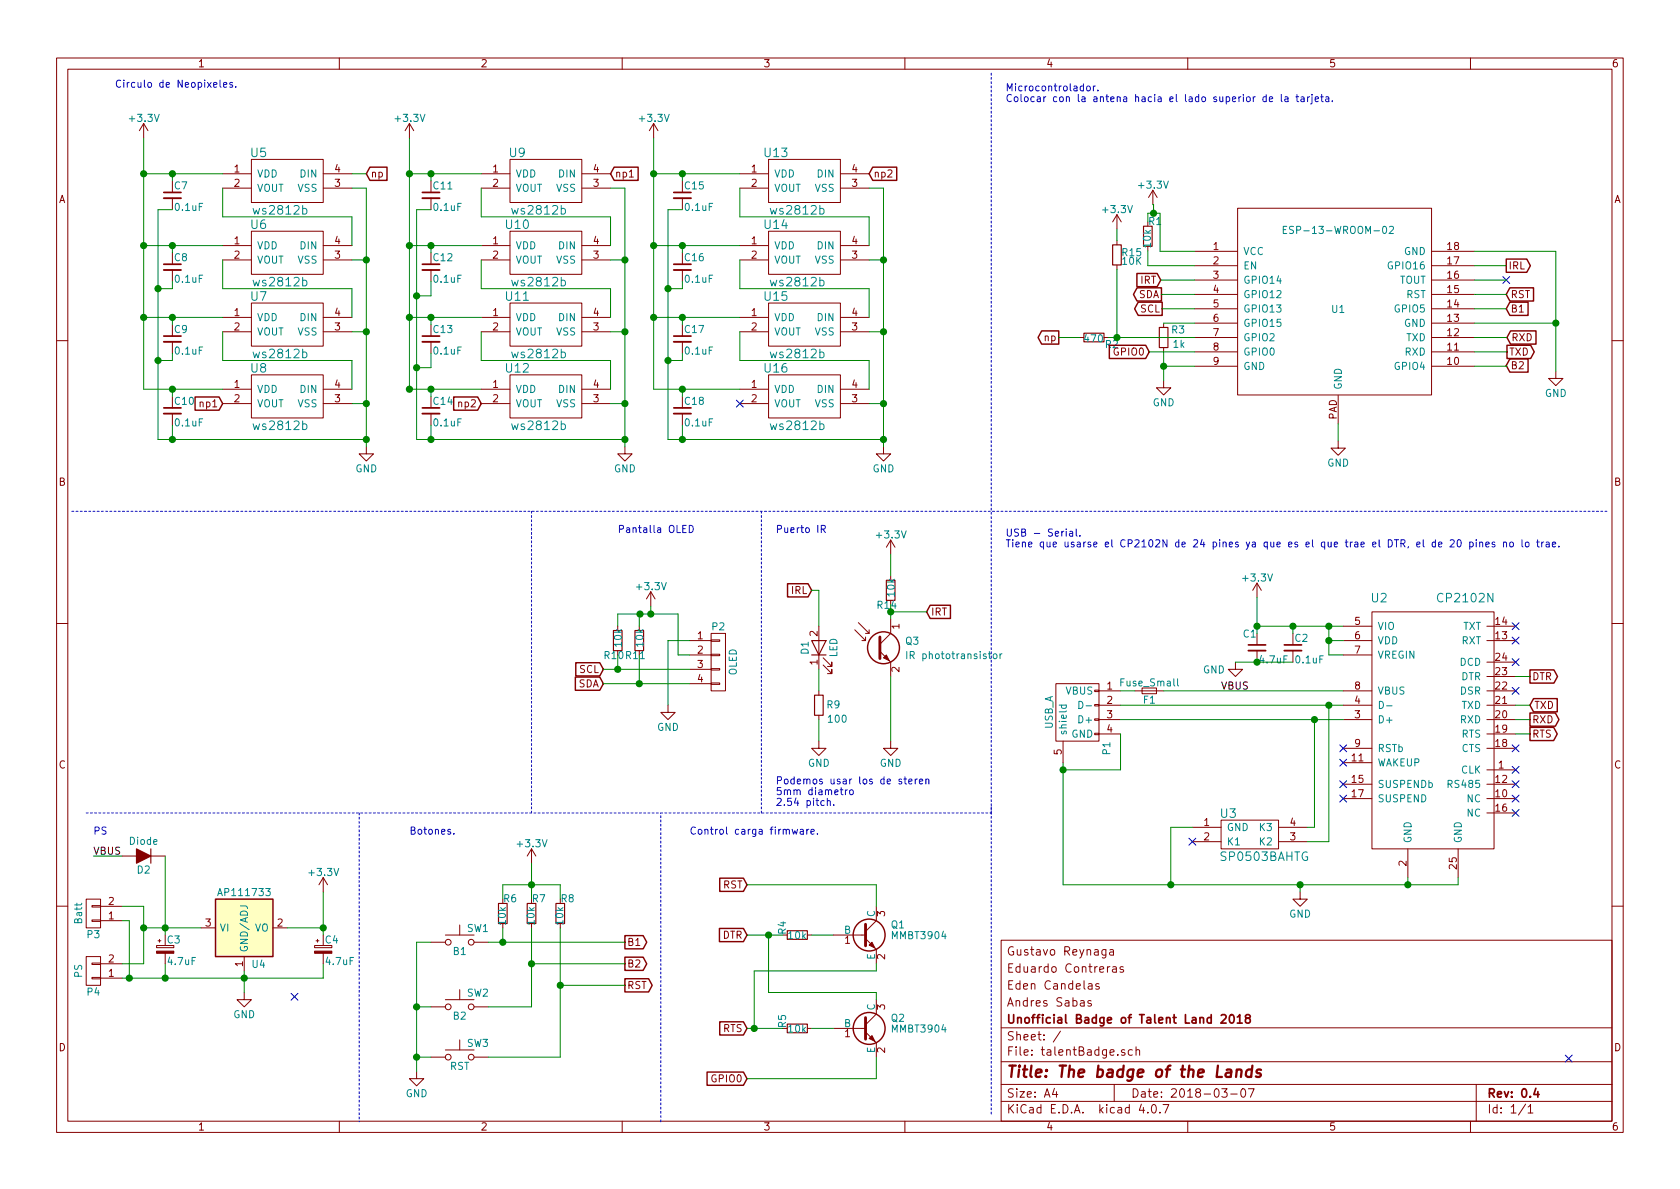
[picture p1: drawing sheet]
<svg xmlns="http://www.w3.org/2000/svg" width="297mm" height="210mm" viewBox="0 0 297 210" stroke-linecap="round" stroke-linejoin="round" font-family="sans-serif">
<g fill="none" stroke="#840000" stroke-width=".18">
<path d="M10 10.3h277v189.9h-277zM12 12.2h273v186.1h-273zM60 10.3v1.9M110 10.3v1.9M160 10.3v1.9M210 10.3v1.9M260 10.3v1.9M25.4 21.8l-.8 1.3M25.4 21.8v2.6M25.4 21.8l.8 1.3M30.5 35v2.1M39.4 30.7h5"/>
<path d="M39.4 33.3h5M44.4 28.2h12.7v7.6h-12.7zM57.1 30.7h5.1M57.1 33.3h5.1M72.4 21.8l-.8 1.3M72.4 21.8v2.6M72.4 21.8l.8 1.3M76.2 35v2.1M85.1 30.7h5.1M85.1 33.3h5.1M90.2 28.2h12.7v7.6h-12.7zM102.9 30.7h5"/>
<path d="M102.9 33.3h5M111.3 31.3h.7M115.6 21.8l-.8 1.3M115.6 21.8v2.6M115.6 21.8l.7 1.3M120.6 35v2.1M130.8 30.7h5.1M130.8 33.3h5.1M135.9 28.2h12.7v7.6h-12.7zM148.6 30.7h5.1M148.6 33.3h5.1M197.5 38v2.5"/>
<path d="M197.5 38l-.8 1.2M197.5 38l.7 1.2M203.8 33.6l-.7 1.3M203.8 33.6v2.6M203.8 33.6l.8 1.3M218.8 36.8h34.3v33h-34.3zM30.5 47.7v2.1M39.4 43.4h5M39.4 46h5M39.4 56.1h5M39.4 58.7h5M44.4 40.9h12.7v7.6h-12.7z"/>
<path d="M44.4 53.6h12.7v7.6h-12.7zM57.1 43.4h5.1M57.1 46h5.1M57.1 56.1h5.1M57.1 58.7h5.1M76.2 47.7v2.1M85.1 43.4h5.1M85.1 46h5.1M85.1 56.1h5.1M85.1 58.7h5.1M90.2 40.9h12.7v7.6h-12.7zM90.2 53.6h12.7v7.6h-12.7z"/>
<path d="M102.9 43.4h5M102.9 46h5M102.9 56.1h5M102.9 58.7h5M120.6 47.7v2.1M130.8 43.4h5.1M130.8 46h5.1M130.8 56.1h5.1M130.8 58.7h5.1M135.9 40.9h12.7v7.6h-12.7zM135.9 53.6h12.7v7.6h-12.7zM148.6 43.4h5.1"/>
<path d="M148.6 46h5.1M148.6 56.1h5.1M148.6 58.7h5.1M190.9 59.7h.7M197.5 42.5v.8M197.5 46.9v.7M202.9 43.6v.7M205.7 57.1v.8M211.2 59.7h7.6M211.2 44.4h7.6M211.2 47h7.6M211.2 49.5h7.6"/>
<path d="M211.2 52.1h7.6M211.2 54.6h7.6M211.2 57.1h7.6M253.1 59.7h7.6M253.1 44.4h7.6M253.1 47h7.6M253.1 49.5h7.6M253.1 52.1h7.6M253.1 54.6h7.6M253.1 57.1h7.6M10 60.2h2M30.5 60.4v2.1"/>
<path d="M30.5 73.1v2.1M39.4 68.8h5M39.4 71.4h5M44.4 66.3h12.7v7.6h-12.7zM57.1 68.8h5.1M57.1 71.4h5.1M64.8 79v1.3h1.2l-1.2 1.2-1.3-1.2h1.3M76.2 60.4v2.1M76.2 73.1v2.1M85.1 68.8h5.1M85.1 71.4h5.1M90.2 66.3h12.7v7.6h-12.7z"/>
<path d="M102.9 68.8h5M102.9 71.4h5M110.5 79v1.3h1.3l-1.3 1.2-1.3-1.2h1.3M120.6 60.4v2.1M120.6 73.1v2.1M130.8 68.8h5.1M130.8 71.4h5.1M135.9 66.3h12.7v7.6h-12.7zM148.6 68.8h5.1M148.6 71.4h5.1M156.2 79v1.3h1.3l-1.3 1.2-1.3-1.2h1.3M205.7 67.3v1.3h1.3l-1.3 1.2-1.2-1.2h1.2"/>
<path d="M205.7 61.5v.7M211.2 62.2h7.6M211.2 64.8h7.6M236.6 78v1.2h1.3l-1.3 1.3-1.3-1.3h1.3M236.6 69.9v5M253.1 62.2h7.6M253.1 64.8h7.6M275.1 65.7v1.2h1.3l-1.3 1.3-1.3-1.3h1.3M285 60.2h2M157.5 95.5v2.5M157.5 95.5l-.8 1.3M157.5 95.5l.7 1.3"/>
<path d="M10 110.3h2M109.2 110.7v.8M113 110.7v.8M115.1 104.6l-.8 1.3M115.1 104.6v2.6M115.1 104.6l.7 1.3M121.9 113.3h3.8M121.9 115.8h3.8M121.9 118.4h3.8M125.7 118.2h1.6v.3h-1.6zM125.7 115.7h1.6v.2h-1.6zM125.7 113.2h1.6v.2h-1.6z"/>
<path d="M125.7 112h2.6v10.2h-2.6zM144.8 110.7v7.7M145.5 117.6l1.6 1.5v-.7v.7h-.8M145.5 116.3l1.6 1.6v-.8v.8h-.8M151.1 111.4l1.9 1.9v-.7M151.8 110.1l1.9 1.9v-.6M152.4 113.3h.6M153 112h.7M155.6 115.2l1.9 1.9v2.5M157.5 109.5v2.5l-1.9 1.9M157.5 101.8v.8M218.4 117.1v1.3h1.3l-1.3 1.2-1.2-1.2h1.2"/>
<path d="M222.2 103.1v2.6M222.2 112v2M222.2 115.1v2M222.2 103.1l-.7 1.3M222.2 103.1l.8 1.3M228.6 115.1v2M237.5 113.3h5.1M237.5 115.8h5.1M237.5 110.7h5.1M242.6 108.2h21.6v41.9h-21.6zM262.9 113.3h5.1M262.9 110.7h5.1"/>
<path d="M262.9 119.6h5.1M262.9 117.1h5.1M285 110.3h2M118.1 124.7v1.3h1.3l-1.3 1.2-1.3-1.2h1.3M121.9 120.9h3.8M125.7 120.8h1.6v.2h-1.6zM144.8 131.1v1.2h1.2l-1.2 1.3-1.3-1.3h1.3M144.8 122.2v.7M144.8 126.5v.7M157.5 131.1v1.2h1.2l-1.2 1.3-1.3-1.3h1.3M186.7 120.9h7.6v10.2h-7.6zM188 131.1v3.8"/>
<path d="M193.5 122h.8v.3h-.8zM193.5 124.6h.8v.2h-.8zM193.5 127.1h.8v.3h-.8zM193.5 129.7h.8v.2h-.8zM194.3 122.2h3.8M194.3 124.7h3.8M194.3 127.2h3.8M194.3 129.8h3.8M201.9 121.7h2.6v1h-2.6zM237.5 122.2h5.1M237.5 124.7h5.1M237.5 127.2h5.1"/>
<path d="M237.5 132.3h5.1M237.5 134.9h5.1M237.5 138.7h5.1M262.9 122.2h5.1M262.9 124.7h5.1M262.9 127.2h5.1M262.9 129.8h5.1M262.9 136.1h5.1M262.9 132.3h5.1M262.9 138.7h5.1M15.2 159h2.6v5.1h-2.6zM21.6 151.4h7.6"/>
<path d="M57.1 155.2l-.7 1.3M57.1 155.2v2.5M57.1 155.2l.8 1.3M94 150.1l-.8 1.3M94 150.1v2.5M94 150.1l.7 1.3M210.8 146.3h5.1M210.8 148.8h5.1M215.9 145h10.2v5.1h-10.2zM226.1 146.3h5M226.1 148.8h5M229.9 157.7v1.3h1.2l-1.2 1.3-1.3-1.3h1.3"/>
<path d="M237.5 141.2h5.1M248.9 150.1v5.1M257.8 150.1v5.1M262.9 141.2h5.1M262.9 143.8h5.1M10 160.2h2M15.2 169.2h2.6v5h-2.6zM16.3 160.1h1.5v.3h-1.5zM16.3 162.7h1.5v.2h-1.5zM16.3 170.3h1.5v.3h-1.5zM16.3 172.8h1.5v.3h-1.5zM17.8 162.8h3.8"/>
<path d="M17.8 160.3h3.8M17.8 173h3.8M17.8 170.4h3.8M27.7 167.2h3v.4h-3zM27.9 166.4h.5M28.2 166.1v.5M29.2 168.6v1.8M35.6 164.1h2.5M43.2 175.5v1.3h1.2l-1.2 1.2-1.3-1.2h1.3M43.2 169.2v2.5M48.3 164.1h2.5M55.6 167.2h3.1v.4h-3.1z"/>
<path d="M55.9 166.4h.5M56.1 166.1v.5M57.1 168.6v1.8M76.2 166.6h2.5M76.2 178h2.5M78.7 165.3h5.1M78.7 176.8h5.1M81.3 163.6v1.7M81.3 175v1.8M83.8 166.6h2.6M83.8 178h2.6M88.9 163.3v.8"/>
<path d="M94 163.3v.8M99.1 163.3v.8M142.7 165.3h.8M147.3 165.3h5.7M153 166l1.9 1.9v2.5M154.9 160.3v2.5l-1.9 1.9M154.9 176.8v2.5l-1.9 1.9M177 166.3h108v32h-108zM192.5 174h.5l.1 .9M192.9 177a.37 .37 0 0 0-.6 .1l.1 .3 .5 .1 .1 .1-.2 .3-.5-.1M193.1 174.3l-.5 .1-.2 .2 .2 .3 .5-.1M194.3 174a.37 .37 0 0 0-.6 .1l.1 .3 .5 .1 .1 .1-.2 .3-.5-.1"/>
<path d="M195.5 167.9v1.4l-.3 .1-.3-.1M195.5 168l-.4-.1-.3 .3 .1 .6 .2 .1 .4-.1M196.2 168h.6l.1 .9M196.7 171h.6l.1 .9M196.9 168.3h-.5l-.2 .2 .2 .4 .5-.1M197.4 171.3l-.5 .1-.2 .2 .2 .3h.5M198.6 171a.37 .37 0 0 0-.6 .1l.1 .3 .5 .1 .1 .1-.2 .3h-.5M285 160.2h2M60 198.3v1.9M73.7 189.5v1.2h1.2l-1.2 1.3-1.3-1.3h1.3M76.2 186.9h2.5M78.7 185.7h5.1"/>
<path d="M81.3 183.9v1.8M83.8 186.9h2.6M110 198.3v1.9M142.7 181.9h.8M147.3 181.9h5.7M153 182.5l1.9 1.9v2.5M160 198.3v1.9M177 194.8h108M177 191.8h108M177 187.8h108M177 181.8h108M186.4 192.5l-.3 1h.9"/>
<path d="M186.8 193v1M187.5 182.3l-1.3 2M197 191.8v3M198.9 185.7a.37 .37 0 0 0-.6 .1v.2l.6 .2v.1l-.2 .3-.4-.1M200.2 185.7l-.4-.1-.3 .3 .1 .6 .2 .1 .4-.1M200.9 185.7l.2-.1 .3 .1 .1 .9M200.9 185.1v1.5M201.8 195.2l-.4 1.1h1M202.9 196.7v.1M203.8 195.4l.1-.1a.81 .81 0 0 1 .6 .6 .81 .81 0 0 1-.3 .8l-.1 .1a.8 .8 0 0 1-.6-.6 .8 .8 0 0 1 .3-.8zM205.1 196.7v.1M205.6 195.3h1.1l-.7 1.5"/>
<path d="M210 198.3v1.9M216 192.5h1l-.5 .6 .4 .1v.7l-.2 .1-.7-.1M217.6 193.5h1.1M219.5 192.7l.2-.2a.81 .81 0 0 1 .6 .6 .81 .81 0 0 1-.3 .8l-.1 .1a.79 .79 0 0 1-.4-1.3zM220.7 192.5h1l-.6 1.5M260 198.3v1.9M261 191.8v6.5M269.7 195.2l-1.2 2M270.2 195.8l.4-.5v1.5M270.2 196.8h.8"/>
<circle cx="79.2" cy="166.6" r=".51"/>
<circle cx="79.2" cy="178" r=".51"/>
<circle cx="83.3" cy="166.6" r=".51"/>
<circle cx="83.3" cy="178" r=".51"/>
<circle cx="79.2" cy="186.9" r=".51"/>
<circle cx="83.3" cy="186.9" r=".51"/>
</g>
<g fill="none" stroke="#840000" stroke-width=".3">
<path d="M29 34h3M74.7 34h3M119.1 34h3.1M29 46.7h3M29 59.4h3M74.7 46.7h3M74.7 59.4h3M119.1 46.7h3.1M119.1 59.4h3.1M29 72.1h3M74.7 72.1h3M119.1 72.1h3.1"/>
<path d="M220.7 114h3.1M227.1 114h3M215.9 179.6l.3-.2h.3l.3 .5-1 1h1M217.5 179.6l.2-.2a.81 .81 0 0 1 .6 .6 .81 .81 0 0 1-.3 .8l-.1 .1a.79 .79 0 0 1-.4-1.3zM218.8 179.9l.4-.5v1.5M218.8 180.9h.8M220.5 180.1l-.3-.3 .1-.2 .2-.2 .4 .1 .2 .2-.1 .2-.7 .2a.48 .48 0 0 0 0 .7l.2 .1 .5-.1a.48 .48 0 0 0-.2-.7M271.6 192.5l-.4 1h.9M271.9 193v1"/>
</g>
<path d="M218.7 189.3a.52 .52 0 0 1 .8 .1l-.1 1M218.7 189.1l-.2 1.3M221.4 189.2a.7 .7 0 0 0-1.1 .3v.8l.3 .1 .6-.1M221.4 188.4l-.2 2M223 189.2l-.5-.1-.4 .4 .3 .3 .5 .1v.3l-.1 .1-.2 .1-.6-.1" fill="none" stroke="#840000" stroke-width=".41"/>
<g fill="none" stroke="#840000" stroke-width=".33">
<path d="M29 35h3M74.7 35h3M119.1 35h3.1M29 47.7h3M74.7 47.7h3M119.1 47.7h3.1M29 60.4h3M29 73.1h3M74.7 60.4h3M74.7 73.1h3M119.1 60.4h3.1M119.1 73.1h3.1"/>
<path d="M220.7 115.1h3.1M227.1 115.1h3"/>
</g>
<g fill="none" stroke="#008484" stroke-width=".18">
<path d="M226.9 40.6h.4M227.5 40h-.6v1.3h.6M245.7 40.1l.5-.1 .1 .1 .1 .3-.8 .9h.8M160.3 115.2v1.3M175.7 115.7l.3-.1 .3 .3v.3l-.3 .3-.3-.1-.1-.2zM176.8 115.6v.9M177.2 115.6l-.4 .3M187.3 124.7h1.2M187.8 124.7l-.1 .3 .2 .3 .6-.1v-.5M190.8 124a.64 .64 0 0 1 .7 .7 .64 .64 0 0 1-.7 .6zM192 124.8h1M208.2 120v1.1l.2 .2"/>
<path d="M243.9 124a.64 .64 0 0 1 .7 .7 .64 .64 0 0 1-.7 .6zM245.2 124.8h.9"/>
</g>
<g fill="none" stroke="#840000" stroke-width=".25">
<path d="M65.4 29.6h3v2.3h-3l-.6-1.2zM108.6 29.6h4.2v2.3h-4.2l-.7-1.2zM154.3 29.6h4.2v2.3h-4.2l-.6-1.2zM184.2 58.5h3v2.4h-3l-.7-1.2zM201 48.4h3.6l.6 1.1-.6 1.2h-3.6zM201 50.9h4.4v2.3h-4.4l-.6-1.1zM201.2 53.4h4.3v2.4h-4.3l-.6-1.2zM266.3 45.8h3.7l.6 1.2-.6 1.2h-3.7zM267 53.4h3.2v2.4h-3.2l-.7-1.2zM267 50.9h4.1v2.3h-4.1l-.7-1.1zM267.1 58.5h4.5v2.4h-4.5l-.7-1.2zM34.5 70.2h4.2l.7 1.2-.7 1.1h-4.2z"/>
<path d="M80.2 70.2h4.3l.6 1.2-.6 1.1h-4.3zM196.1 61.1h6.5l.6 1.1-.6 1.2h-6.5zM266.4 61.1h4.2l.7 1.1-.7 1.2h-4.2zM267 63.5h3.2v2.3h-3.2l-.7-1.2zM101.7 119.7h4.3l.7 1.2-.7 1.2h-4.3zM101.8 117.2h4.2l.7 1.2-.7 1.1h-4.2zM139.2 103.2h3.7l.6 1.2-.6 1.2h-3.7zM164.5 107h3.5v2.4h-3.5l-.7-1.2zM270.5 118.5h4.3l.6 1.1-.6 1.2h-4.3zM270.5 126.1h4.5l.6 1.1-.6 1.2h-4.5zM270.5 128.6h4.2l.6 1.2-.6 1.2h-4.2zM271.1 123.5h4.2v2.4h-4.2l-.6-1.2z"/>
<path d="M38.1 159h10.2v10.2h-10.2zM127.3 155.3h4.1l.7 1.2-.7 1.1h-4.1zM110.5 165.4h3.2l.7 1.2-.7 1.2h-3.2zM110.5 169.3h3.2l.7 1.1-.7 1.2h-3.2zM110.5 173.1h4.2l.6 1.1-.6 1.2h-4.2zM127.2 164.2h4.2l.7 1.1-.7 1.2h-4.2zM125 189.6h6.4l.7 1.1-.7 1.2h-6.4zM127.3 180.7h4.1l.7 1.2-.7 1.1h-4.1z"/>
<circle cx="156.2" cy="114.5" r="2.82"/>
<circle cx="153.7" cy="165.3" r="2.82"/>
<circle cx="153.7" cy="181.9" r="2.82"/>
</g>
<path d="M38.1 159h10.2v10.2h-10.2z" fill="#ffffc2" stroke="#ffffc2" stroke-width=".18"/>
<g fill="#840000" stroke="#840000" stroke-width=".18">
<path d="M27.7 168.2h3v.4h-3z"/>
<path d="M153.7 167.1l.5-.5 .5 1z"/>
<path d="M156.2 116.3l.5-.5 .5 1z"/>
<path d="M153.7 183.6l.5-.5 .5 1z"/>
<path d="M55.6 168.2h3.1v.4h-3.1z"/>
</g>
<g fill="none" stroke="#840000" stroke-width=".2">
<path d="M202.2 40h1.5v3.6h-1.5zM191.6 58.9h3.6v1.5h-3.6zM196.7 43.3h1.5v3.6h-1.5zM205 57.9h1.5v3.6h-1.5zM108.5 111.5h1.5v3.6h-1.5zM112.3 111.5h1.5v3.6h-1.5zM143.5 113.3h2.5l-1.2 2.5zM143.5 115.8h2.5M156.7 102.6h1.5v3.6h-1.5zM144 122.9h1.5v3.6h-1.5zM26.7 150.1v2.5M88.1 159.8h1.6v3.5h-1.6z"/>
<path d="M93.2 159.8h1.5v3.5h-1.5zM98.3 159.8h1.5v3.5h-1.5zM139.2 164.6h3.5v1.5h-3.5zM139.2 181.1h3.5v1.5h-3.5z"/>
</g>
<path d="M155.6 112.6v3.9M153 163.4v3.9M153 180v3.8" fill="none" stroke="#840000" stroke-width=".51"/>
<g fill="none" stroke="#0000c2" stroke-width=".18">
<path d="M38.9 14.2v1l.2 .2M39.5 15l.6-.1v-.2l-.4-.1-.2 .2 .1 .6h.5M41.1 14.7l-.3-.1-.2 .2 .1 .2 .4 .1v.3h-.5M41.7 15.3v.1M192.2 15.3l.2-.1 .3 .1 .1 .5-.1 .2-.3 .1-.2-.2zM193.3 15.2v.9M193.7 15.2l-.4 .3M194.1 15.9v.2M223.9 17.2l-.4-.1-.2 .3 .1 .5h.5M223.9 16.7v1.3M224.4 17.5l.6-.1v-.2l-.4-.1-.2 .2 .1 .6h.5M226.5 16.7v1.1l.2 .2"/>
<path d="M227.2 17.2h.5v.8M227.7 17.4l-.5 .1v.2l.1 .3 .4-.1M229.1 17.1h.5M229.3 16.7v1.1l.3 .2M230 17.2h.5l.1 .8M230.6 17.4l-.6 .1v.2l.2 .3 .4-.1M231.2 17.1v.9M231.5 17.1l-.3 .3M232 17.1v1.1l-.3 .2M232 16.7v.1M232.5 17.5l.6-.1v-.2l-.4-.1-.2 .2 .1 .6h.5M233.5 17.1h.5"/>
<path d="M233.7 16.7v1.1l.3 .2M234.4 17.2h.5v.8M234.9 17.4l-.5 .1v.2l.1 .3 .4-.1M235.6 17.9v.1M121.9 92.9a.64 .64 0 0 1 .7 .6 .64 .64 0 0 1-.7 .7zM145.2 93.6l.6-.1 .1-.5-.7-.1v1.3M145.5 93.6l.4 .6M188.5 93.5v.1M188.5 93.9v.9M189.1 94h.5l.1 .8M189.7 94.3l-.6 .1v.1l.2 .3 .4-.1M190.3 93.5v1.1l.1 .2"/>
<path d="M190.9 94.7v.1M256.4 95.5l.5-.1 .2 .1v.3l-.8 .9h.8M257.7 95.5l.2-.1a.67 .67 0 0 1 .5 .7 .67 .67 0 0 1-.5 .6l-.2-.1-.1-.4zM259.9 95.9h.3l.3 .2-.2 .5h-.4M259.9 95.9v1.2M261 95.4v.1M261 95.9v.8M261.6 96l.2-.1h.3l.1 .8M261.6 95.9v.8M262.7 96.3l.6-.1-.1-.3h-.3l-.2 .1 .1 .6h.4M264.3 95.9h-.3l-.2 .1 .1 .2 .4 .1v.3h-.5M265.8 96l.2-.1h.3l.1 .8"/>
<path d="M265.8 95.9v.8M267 96l.3-.1 .3 .2v.4l-.3 .2-.3-.1zM269.1 95.4v1.1l.2 .2M269.7 96l.2-.1 .4 .1 .1 .5-.2 .1-.3 .1-.2-.1zM271.7 95.9h.5M271.9 95.4v1.1l.3 .2M272.6 95.9v.8M272.9 95.9l-.3 .2M273.4 95.9h.5v.8M273.9 96.2l-.5 .1-.1 .1 .2 .3 .4-.1M274.5 96.3l.6-.1-.1-.3h-.3l-.2 .1v.6h.5M275.6 96.6v.1"/>
<path d="M148.6 139.7h.4M148.7 139.3v1l.3 .2M149.5 139.7v.8M149.8 139.7l-.3 .2M150.3 139.8l.1-.1 .4 .1 .1 .5-.2 .2h-.3l-.1-.1zM159.8 137.8h.5M160 137.4v1l.3 .2M160.7 138.2l.6-.1-.1-.3h-.3l-.2 .1v.7h.5M161.8 137.8v.8M162.2 137.8l-.4 .2M162.6 138.2l.5-.1v-.3h-.4l-.1 .1v.7h.5M163.7 137.9l.2-.1h.3v.8"/>
<path d="M163.7 137.8v.8M80.2 147.4v.1M140.1 146.7l.2 .8 .2-.6 .3 .6 .2-.8M141.5 146.7h.5v.8M142 147l-.5 .1v.1l.1 .3 .4-.1M142.6 146.7v.8M143 146.7l-.4 .2M143.4 147.1l.6-.1-.1-.3h-.3l-.2 .1v.6h.5M144.5 147.4v.1M146.3 141.7l.2-.1 .3 .1v.7M146.3 141.2v1.2M147.4 142.3v.1"/>
</g>
<path d="M24.1 150.1l2.6 1.3-2.6 1.2z" fill="#840000" stroke="#840000" stroke-width=".2"/>
<g fill="none" stroke="#000084" stroke-width=".18">
<path d="M265.7 48.9l1.2 1.2M266.9 48.9l-1.2 1.2M130.2 70.8l1.2 1.2M131.4 70.8l-1.2 1.2M267.4 116.5l1.2 1.2M267.4 112.7l1.2 1.2M267.4 110.1l1.2 1.2M268.6 110.1l-1.2 1.2M268.6 116.5l-1.2 1.2M268.6 112.7l-1.2 1.2M236.9 131.7l1.2 1.2M236.9 134.3l1.2 1.2"/>
<path d="M236.9 138.1l1.2 1.2M238.1 131.7l-1.2 1.2M238.1 134.3l-1.2 1.2M238.1 138.1l-1.2 1.2M267.4 138.1l1.2 1.2M267.4 135.5l1.2 1.2M267.4 131.7l1.2 1.2M267.4 121.6l1.2 1.2M268.6 138.1l-1.2 1.2M268.6 135.5l-1.2 1.2M268.6 131.7l-1.2 1.2M268.6 121.6l-1.2 1.2"/>
<path d="M210.2 148.2l1.2 1.2M211.4 148.2l-1.2 1.2M236.9 140.6l1.2 1.2M238.1 140.6l-1.2 1.2M267.4 143.1l1.2 1.3M267.4 140.6l1.2 1.2M268.6 143.1l-1.2 1.3M268.6 140.6l-1.2 1.2M51.5 175.7l1.2 1.2M52.7 175.7l-1.2 1.2M276.8 186.6l1.2 1.2M278 186.6l-1.2 1.2"/>
</g>
<g fill="none" stroke="#008400" stroke-width=".18">
<path d="M25.4 24.4v44.4h14M25.4 30.7h14M30.5 30.7v1.3M30.5 37.1h-2.6v40.6h36.9M39.4 33.3v5h22.8v5.1M62.2 30.7h2.6M62.2 33.3h2.6v45.7M72.4 24.4v44.4h12.7M72.4 30.7h12.7M76.2 37.1h-2.5v40.6h36.8M76.2 30.7v1.3M85.1 33.3v5h22.8v5.1"/>
<path d="M107.9 33.3h2.6v45.7M115.6 24.4v44.4h15.2M115.6 30.7h15.2M120.6 37.1h-2.5v40.6h38.1M120.6 30.7v1.3M130.8 33.3v5h22.9v5.1M153.7 33.3h2.5v45.7M202.9 39.2v-1.5h2.2v6.7h6.1M203.8 36.2h.2v1.5M25.4 56.1h14M25.4 43.4h14M30.5 49.8v1.2h-2.6"/>
<path d="M30.5 43.4v1.3M30.5 56.1v1.3M39.4 46v5h22.8v5.1M39.4 58.7v5h22.8v5.1M62.2 58.7h2.6M62.2 46h2.6M72.4 56.1h12.7M72.4 43.4h12.7M76.2 43.4v1.3M76.2 49.8v2.5h-2.5M76.2 56.1v1.3M85.1 46v5h22.8v5.1"/>
<path d="M85.1 58.7v5h22.8v5.1M107.9 58.7h2.6M107.9 46h2.6M115.6 56.1h15.2M115.6 43.4h15.2M120.6 49.8v1.2h-2.5M120.6 43.4v1.3M120.6 56.1v1.3M130.8 46v5h22.9v5.1M130.8 58.7v5h22.9v5.1M153.7 58.7h2.5M153.7 46h2.5"/>
<path d="M187.2 59.7h3.7M196 59.7h15.2M197.5 40.5v2M197.5 47.6v12.1M202.9 44.3v2.7h8.3M205.2 49.5h6M205.4 52.1h5.8M205.5 54.6h5.7M205.7 57.1h5.5M260.7 44.4h14.4v21.3M260.7 47h5.6M260.7 49.5h5.6"/>
<path d="M260.7 52.1h5.6M260.7 54.6h5.6M260.7 57.1h14.4M260.7 59.7h5.7M30.5 62.5v1.2h-2.6M30.5 68.8v1.3M30.5 75.2v2.5M62.2 71.4h2.6M76.2 62.5v2.5h-2.5M76.2 68.8v1.3M76.2 75.2v2.5M107.9 71.4h2.6"/>
<path d="M120.6 62.5v1.2h-2.5M120.6 68.8v1.3M120.6 75.2v2.5M153.7 71.4h2.5M203.2 62.2h8M205.7 62.2v5.1M205.7 64.8h5.5M236.6 74.9v3.1M260.7 62.2h5.7M266.3 64.6v.2h-5.6M157.5 98v3.8M106.7 118.4h15.2"/>
<path d="M109.2 110.7v-2.1h10.7v7.2h2M109.2 115.8v2.6M113 108.6v2.1M113 115.8v5.1M115.1 107.2v1.4M121.9 113.3h-3.8v11.4M143.5 104.4h1.3v6.3M144.8 118.4v3.8M157.5 106.9v2.6M157.5 119.6v11.5M157.5 108.2h6.3M218.4 117.1h10.2"/>
<path d="M222.2 105.7v6.3M222.2 110.7h15.3M228.6 110.7v1.3M234.9 113.3h2.6M234.9 110.7v5.1h2.6M268 119.6h2.5M106.7 120.9h15.2M144.8 127.2v3.9M188 134.9v21.6h69.8v-1.3M198.1 124.7h39.4M198.1 127.2h39.4M198.1 129.8v6.3h-10.1"/>
<path d="M205.7 122.2h31.8M232.4 127.2v19.1h-1.3M234.9 124.7v24.1h-3.8M268 124.7h2.5M268 127.2h2.5M268 129.8h2.5M16.5 151.4h5.1M29.2 151.4v13.9M57.1 157.7v7.6M88.9 159v-2.5h10.2v2.5M94 152.6v6.4M132.1 156.5h22.8v3.8"/>
<path d="M210.8 146.3h-3.8v10.2M229.9 156.5v1.2M248.9 155.2v1.3M21.6 160.3h3.8v10.1h-3.8M21.6 162.8h1.3v10.2M25.4 164.1h10.2M29.2 170.4v2.6M43.2 171.7v3.8M50.8 164.1h6.3M57.1 170.4v2.6h-35.5M73.7 178h2.5M76.2 166.6h-2.5v22.9"/>
<path d="M86.4 166.6h24.1M88.9 164.1v2.5M94 164.1v13.9h-7.6M94 170.4h16.5M99.1 164.1v22.8h-12.7M99.1 174.2h11.4M132.1 165.3h6.3M135.9 165.3v10.2h19v1.3M143.5 165.3h3.8M154.9 170.4v1.3h-21.6v10.2M73.7 186.9h2.5M132.1 181.9h6.3"/>
<path d="M143.5 181.9h3.8M154.9 186.9v3.8h-22.8"/>
</g>
<g fill="#008400" stroke="#008400" stroke-width=".25">
<circle cx="73.7" cy="178" r=".51"/>
<circle cx="30.5" cy="68.8" r=".51"/>
<circle cx="30.5" cy="56.1" r=".51"/>
<circle cx="25.4" cy="56.1" r=".51"/>
<circle cx="25.4" cy="43.4" r=".51"/>
<circle cx="30.5" cy="43.4" r=".51"/>
<circle cx="25.4" cy="30.7" r=".51"/>
<circle cx="30.5" cy="30.7" r=".51"/>
<circle cx="64.8" cy="71.4" r=".51"/>
<circle cx="64.8" cy="58.7" r=".51"/>
<circle cx="64.8" cy="46" r=".51"/>
<circle cx="64.8" cy="77.7" r=".51"/>
<circle cx="27.9" cy="63.7" r=".51"/>
<circle cx="27.9" cy="51" r=".51"/>
<circle cx="72.4" cy="30.7" r=".51"/>
<circle cx="72.4" cy="43.4" r=".51"/>
<circle cx="72.4" cy="56.1" r=".51"/>
<circle cx="76.2" cy="30.7" r=".51"/>
<circle cx="76.2" cy="43.4" r=".51"/>
<circle cx="76.2" cy="56.1" r=".51"/>
<circle cx="76.2" cy="68.8" r=".51"/>
<circle cx="72.4" cy="68.8" r=".51"/>
<circle cx="110.5" cy="77.7" r=".51"/>
<circle cx="110.5" cy="46" r=".51"/>
<circle cx="110.5" cy="58.7" r=".51"/>
<circle cx="110.5" cy="71.4" r=".51"/>
<circle cx="76.2" cy="77.7" r=".51"/>
<circle cx="73.7" cy="65" r=".51"/>
<circle cx="73.7" cy="52.3" r=".51"/>
<circle cx="115.6" cy="30.7" r=".51"/>
<circle cx="115.6" cy="43.4" r=".51"/>
<circle cx="115.6" cy="56.1" r=".51"/>
<circle cx="120.7" cy="43.4" r=".51"/>
<circle cx="120.7" cy="30.7" r=".51"/>
<circle cx="120.7" cy="56.1" r=".51"/>
<circle cx="120.7" cy="68.8" r=".51"/>
<circle cx="156.2" cy="46" r=".51"/>
<circle cx="156.2" cy="58.7" r=".51"/>
<circle cx="156.2" cy="71.4" r=".51"/>
<circle cx="156.2" cy="77.7" r=".51"/>
<circle cx="118.1" cy="63.7" r=".51"/>
<circle cx="118.1" cy="51" r=".51"/>
<circle cx="120.7" cy="77.7" r=".51"/>
<circle cx="30.5" cy="77.7" r=".51"/>
<circle cx="29.2" cy="164.1" r=".51"/>
<circle cx="43.2" cy="173" r=".51"/>
<circle cx="57.2" cy="164.1" r=".51"/>
<circle cx="88.9" cy="166.6" r=".51"/>
<circle cx="94" cy="170.4" r=".51"/>
<circle cx="222.3" cy="110.7" r=".51"/>
<circle cx="228.6" cy="110.7" r=".51"/>
<circle cx="235" cy="110.7" r=".51"/>
<circle cx="235" cy="113.3" r=".51"/>
<circle cx="222.3" cy="117.1" r=".51"/>
<circle cx="229.9" cy="156.5" r=".51"/>
<circle cx="248.9" cy="156.5" r=".51"/>
<circle cx="207" cy="156.5" r=".51"/>
<circle cx="188" cy="136.1" r=".51"/>
<circle cx="73.7" cy="186.9" r=".51"/>
<circle cx="94" cy="156.5" r=".51"/>
<circle cx="99.1" cy="174.2" r=".51"/>
<circle cx="135.9" cy="165.3" r=".51"/>
<circle cx="133.4" cy="181.9" r=".51"/>
<circle cx="25.4" cy="164.1" r=".51"/>
<circle cx="29.2" cy="173" r=".51"/>
<circle cx="22.9" cy="173" r=".51"/>
<circle cx="157.5" cy="108.2" r=".51"/>
<circle cx="232.4" cy="127.2" r=".51"/>
<circle cx="235" cy="124.7" r=".51"/>
<circle cx="197.5" cy="59.7" r=".51"/>
<circle cx="204" cy="37.7" r=".51"/>
<circle cx="275.1" cy="57.1" r=".51"/>
<circle cx="205.7" cy="64.8" r=".51"/>
<circle cx="113.2" cy="108.6" r=".51"/>
<circle cx="115.1" cy="108.6" r=".51"/>
<circle cx="113" cy="120.9" r=".51"/>
<circle cx="109.2" cy="118.4" r=".51"/>
</g>
<path d="M175.3 12.9v184.2M12.7 90.4h271.8M94 90.4v53.4M134.6 90.4v53.4M15.2 143.8h160.1M63.5 143.8v54.6M175.3 143.8v-1.3M116.8 198.4v-54.6" fill="none" stroke="#0000c2" stroke-width=".18" stroke-dasharray=".3 .4"/>
<text font-size="2.8" fill="#840000" x="178" y="190.5">Title: The badge of the Lands</text>
<g font-size="2.1" fill="#008484">
<text x="44.4" y="27.8">U5</text>
<text x="90.1" y="27.8">U9</text>
<text x="135.2" y="27.8">U13</text>
<text x="44.4" y="40.5">U6</text>
<text x="45.1" y="37.9">ws2812b</text>
<text x="89.5" y="40.5">U10</text>
<text x="90.8" y="37.9">ws2812b</text>
<text x="135.2" y="40.5">U14</text>
<text x="136.6" y="37.9">ws2812b</text>
<text x="44.4" y="53.2">U7</text>
<text x="45.1" y="50.6">ws2812b</text>
<text x="89.5" y="53.2">U11</text>
<text x="90.8" y="50.6">ws2812b</text>
<text x="135.2" y="53.2">U15</text>
<text x="136.6" y="50.6">ws2812b</text>
<text x="44.4" y="65.9">U8</text>
<text x="45.1" y="63.3">ws2812b</text>
<text x="89.5" y="65.9">U12</text>
<text x="90.8" y="63.3">ws2812b</text>
<text x="135.2" y="65.9">U16</text>
<text x="136.6" y="63.3">ws2812b</text>
<text x="45.1" y="76">ws2812b</text>
<text x="90.8" y="76">ws2812b</text>
<text x="136.6" y="76">ws2812b</text>
<text x="242.5" y="106.5">U2</text>
<text x="254.5" y="106.5">CP2102N</text>
<text x="215.8" y="144.6">U3</text>
<text x="216" y="152.2">SP0503BAHTG</text>
</g>
<g font-size="2.1" fill="#840000">
<text x="178" y="172">Eduardo Contreras</text>
<text x="178" y="169">Gustavo Reynaga</text>
<text x="178" y="178">Andres Sabas</text>
<text x="178" y="175">Eden Candelas</text>
<text x="178" y="184">Sheet: /</text>
<text x="178" y="181">Unofficial Badge of Talent Land 2018</text>
<text x="178" y="186.7">File: talentBadge.sch</text>
<text x="178" y="196.9">KiCad E.D.A. kicad 4.0.7</text>
<text x="178" y="194.1">Size: A4</text>
<text x="200" y="194.1">Date: 2018-03-07</text>
<text x="263" y="194.1">Rev: 0.4</text>
<text x="263" y="196.9">Id: 1/1</text>
</g>
<g font-size="1.8" fill="#840000">
<text x="35" y="11.9">1</text>
<text x="85" y="11.9">2</text>
<text x="135" y="11.9">3</text>
<text x="185" y="11.9">4</text>
<text x="235" y="11.9">5</text>
<text x="285" y="11.9">6</text>
<text x="10.4" y="35.9">A</text>
<text x="41.4" y="30.5">1</text>
<text x="41.4" y="33">2</text>
<text x="59.2" y="33">3</text>
<text x="59.2" y="30.5">4</text>
<text x="65.6" y="31.4">np</text>
<text x="87.1" y="30.5">1</text>
<text x="87.1" y="33">2</text>
<text x="104.9" y="33">3</text>
<text x="104.9" y="30.5">4</text>
<text x="108.7" y="31.4">np1</text>
<text x="132.9" y="30.5">1</text>
<text x="132.9" y="33">2</text>
<text x="150.6" y="33">3</text>
<text x="150.6" y="30.5">4</text>
<text x="154.5" y="31.4">np2</text>
<text x="285.4" y="35.9">A</text>
<text x="41.4" y="43.2">1</text>
<text x="41.4" y="45.7">2</text>
<text x="59.2" y="45.7">3</text>
<text x="59.2" y="43.2">4</text>
<text x="87.1" y="43.2">1</text>
<text x="87.1" y="45.7">2</text>
<text x="104.9" y="45.7">3</text>
<text x="104.9" y="43.2">4</text>
<text x="132.9" y="43.2">1</text>
<text x="132.9" y="45.7">2</text>
<text x="150.6" y="45.7">3</text>
<text x="150.6" y="43.2">4</text>
<text x="214.5" y="44.2">1</text>
<text x="214.5" y="46.7">2</text>
<text x="256" y="46.7">17</text>
<text x="256" y="44.2">18</text>
<text x="266.7" y="47.6">IRL</text>
<text x="201.2" y="52.7">SDA</text>
<text x="201.6" y="50.2">IRT</text>
<text x="214.5" y="49.3">3</text>
<text x="214.5" y="51.8">4</text>
<text x="256" y="51.8">15</text>
<text x="256" y="49.3">16</text>
<text x="267.1" y="52.7">RST</text>
<text x="41.4" y="55.9">1</text>
<text x="41.4" y="58.4">2</text>
<text x="59.2" y="58.4">3</text>
<text x="59.2" y="55.9">4</text>
<text x="87.1" y="55.9">1</text>
<text x="87.1" y="58.4">2</text>
<text x="104.9" y="58.4">3</text>
<text x="104.9" y="55.9">4</text>
<text x="132.9" y="55.9">1</text>
<text x="132.9" y="58.4">2</text>
<text x="150.6" y="58.4">3</text>
<text x="150.6" y="55.9">4</text>
<text x="201.5" y="55.2">SCL</text>
<text x="214.5" y="54.4">5</text>
<text x="214.5" y="56.9">6</text>
<text x="214.5" y="59.4">7</text>
<text x="256" y="59.4">12</text>
<text x="256" y="56.9">13</text>
<text x="256" y="54.4">14</text>
<text x="267.1" y="55.2">B1</text>
<text x="184.6" y="60.3">np</text>
<text x="197" y="62.9">GPIO0</text>
<text x="214.5" y="62">8</text>
<text x="214.5" y="64.5">9</text>
<text x="256" y="64.5">10</text>
<text x="256" y="62">11</text>
<text x="266.9" y="62.9">TXD</text>
<text x="267.1" y="65.3">B2</text>
<text x="267.2" y="60.3">RXD</text>
<text x="41.4" y="68.6">1</text>
<text x="41.4" y="71.1">2</text>
<text x="59.2" y="71.1">3</text>
<text x="59.2" y="68.6">4</text>
<text x="87.1" y="68.6">1</text>
<text x="87.1" y="71.1">2</text>
<text x="104.9" y="71.1">3</text>
<text x="104.9" y="68.6">4</text>
<text x="132.9" y="68.6">1</text>
<text x="132.9" y="71.1">2</text>
<text x="150.6" y="71.1">3</text>
<text x="150.6" y="68.6">4</text>
<text x="236.3" y="74.3" transform="rotate(-90 236.3 74.3)">PAD</text>
<text x="10.4" y="85.9">B</text>
<text x="285.4" y="85.9">B</text>
<text x="139.9" y="105">IRL</text>
<text x="123.3" y="113">1</text>
<text x="144.5" y="112.5" transform="rotate(-90 144.5 112.5)">2</text>
<text x="159" y="111.2" transform="rotate(-90 159 111.2)">1</text>
<text x="164.6" y="108.8">IRT</text>
<text x="239.5" y="110.5">5</text>
<text x="239.5" y="113">6</text>
<text x="264.5" y="113">13</text>
<text x="264.5" y="110.5">14</text>
<text x="102.4" y="119">SCL</text>
<text x="123.3" y="115.6">2</text>
<text x="123.3" y="118.1">3</text>
<text x="144.5" y="117.6" transform="rotate(-90 144.5 117.6)">1</text>
<text x="159" y="118.8" transform="rotate(-90 159 118.8)">2</text>
<text x="239.5" y="115.6">7</text>
<text x="264.5" y="119.4">23</text>
<text x="264.5" y="116.8">24</text>
<text x="102.2" y="121.5">SDA</text>
<text x="123.3" y="120.6">4</text>
<text x="195.7" y="121.9">1</text>
<text x="195.7" y="124.5">2</text>
<text x="239.5" y="124.5">4</text>
<text x="239.5" y="121.9">8</text>
<text x="264.5" y="124.5">21</text>
<text x="264.5" y="121.9">22</text>
<text x="270.9" y="120.3">DTR</text>
<text x="271.3" y="125.3">TXD</text>
<text x="195.7" y="127">3</text>
<text x="195.7" y="129.5">4</text>
<text x="239.5" y="127">3</text>
<text x="264.5" y="127">20</text>
<text x="264.5" y="129.5">19</text>
<text x="270.9" y="127.9">RXD</text>
<text x="270.9" y="130.4">RTS</text>
<text x="10.4" y="135.9">C</text>
<text x="187.7" y="133.4" transform="rotate(-90 187.7 133.4)">5</text>
<text x="239.1" y="134.6">11</text>
<text x="239.5" y="132.1">9</text>
<text x="264.5" y="132.1">18</text>
<text x="264.9" y="135.9">1</text>
<text x="285.4" y="135.9">C</text>
<text x="239.1" y="138.4">15</text>
<text x="239.1" y="141">17</text>
<text x="264.5" y="141">10</text>
<text x="264.5" y="138.4">12</text>
<text x="264.5" y="143.5">16</text>
<text x="212.9" y="146">1</text>
<text x="212.9" y="148.6">2</text>
<text x="228.1" y="148.6">3</text>
<text x="228.1" y="146">4</text>
<text x="248.7" y="153.1" transform="rotate(-90 248.7 153.1)">2</text>
<text x="257.6" y="153.6" transform="rotate(-90 257.6 153.6)">25</text>
<text x="19.2" y="160">2</text>
<text x="127.8" y="157.1">RST</text>
<text x="19.2" y="162.6">1</text>
<text x="36.3" y="163.8">3</text>
<text x="49" y="163.8">2</text>
<text x="110.9" y="167.3">B1</text>
<text x="127.7" y="166">DTR</text>
<text x="149.4" y="166.9">1</text>
<text x="156.5" y="162" transform="rotate(-90 156.5 162)">3</text>
<text x="19.2" y="172.7">1</text>
<text x="19.2" y="170.2">2</text>
<text x="42.9" y="170.9" transform="rotate(-90 42.9 170.9)">1</text>
<text x="110.9" y="171.1">B2</text>
<text x="156.5" y="169.6" transform="rotate(-90 156.5 169.6)">2</text>
<text x="110.9" y="174.9">RST</text>
<text x="156.5" y="178.5" transform="rotate(-90 156.5 178.5)">3</text>
<text x="10.4" y="185.9">D</text>
<text x="127.8" y="182.5">RTS</text>
<text x="149.4" y="183.4">1</text>
<text x="285.4" y="185.9">D</text>
<text x="125.9" y="191.4">GPIO0</text>
<text x="156.5" y="186.2" transform="rotate(-90 156.5 186.2)">2</text>
<text x="35" y="199.9">1</text>
<text x="85" y="199.9">2</text>
<text x="135" y="199.9">3</text>
<text x="185" y="199.9">4</text>
<text x="235" y="199.9">5</text>
<text x="285" y="199.9">6</text>
</g>
<g font-size="1.8" fill="#0000c2">
<text x="20.3" y="15.5">Circulo de Neopixeles.</text>
<text x="177.8" y="16.1">Microcontrolador.</text>
<text x="177.8" y="18">Colocar con la antena hacia el lado superior de la tarjeta.</text>
<text x="109.2" y="94.2">Pantalla OLED</text>
<text x="137.2" y="94.2">Puerto IR</text>
<text x="177.8" y="94.9">USB - Serial.</text>
<text x="177.8" y="96.8">Tiene que usarse el CP2102N de 24 pines ya que es el que trae el DTR, el de 20 pines no lo trae.</text>
<text x="137.2" y="138.7">Podemos usar los de steren</text>
<text x="137.2" y="140.6">5mm diametro</text>
<text x="137.2" y="142.5">2.54 pitch.</text>
<text x="16.5" y="147.6">PS</text>
<text x="72.4" y="147.6">Botones.</text>
<text x="121.9" y="147.6">Control carga firmware.</text>
</g>
<g font-size="1.8" fill="#008484">
<text x="23.1" y="21.5">+3.3V</text>
<text x="70.1" y="21.5">+3.3V</text>
<text x="113.2" y="21.5">+3.3V</text>
<text x="30.9" y="33.5">C7</text>
<text x="45.5" y="31.4">VDD</text>
<text x="45.5" y="33.9">VOUT</text>
<text x="52.6" y="33.9">VSS</text>
<text x="53.1" y="31.4">DIN</text>
<text x="76.7" y="33.5">C11</text>
<text x="91.2" y="31.4">VDD</text>
<text x="91.2" y="33.9">VOUT</text>
<text x="98.3" y="33.9">VSS</text>
<text x="98.8" y="31.4">DIN</text>
<text x="121.1" y="33.5">C15</text>
<text x="136.9" y="31.4">VDD</text>
<text x="136.9" y="33.9">VOUT</text>
<text x="144" y="33.9">VSS</text>
<text x="144.5" y="31.4">DIN</text>
<text x="201.5" y="33.3">+3.3V</text>
<text x="31.1" y="37.3">0.1uF</text>
<text x="76.8" y="37.3">0.1uF</text>
<text x="121.2" y="37.3">0.1uF</text>
<text x="195.1" y="37.7">+3.3V</text>
<text x="203.1" y="39.8">R1</text>
<text x="228.4" y="41.3">ESP-13-WROOM-02</text>
<text x="30.9" y="46.2">C8</text>
<text x="45.5" y="44.1">VDD</text>
<text x="45.5" y="46.6">VOUT</text>
<text x="52.6" y="46.6">VSS</text>
<text x="53.1" y="44.1">DIN</text>
<text x="76.7" y="46.2">C12</text>
<text x="91.2" y="44.1">VDD</text>
<text x="91.2" y="46.6">VOUT</text>
<text x="98.3" y="46.6">VSS</text>
<text x="98.8" y="44.1">DIN</text>
<text x="121.1" y="46.2">C16</text>
<text x="136.9" y="44.1">VDD</text>
<text x="136.9" y="46.6">VOUT</text>
<text x="144" y="46.6">VSS</text>
<text x="144.5" y="44.1">DIN</text>
<text x="198.5" y="45.3">R15</text>
<text x="198.5" y="46.8">10K</text>
<text x="203.5" y="43.7" transform="rotate(-90 203.5 43.7)">10k</text>
<text x="219.8" y="45.1">VCC</text>
<text x="219.8" y="47.6">EN</text>
<text x="245.7" y="47.6">GPIO16</text>
<text x="248.2" y="45.1">GND</text>
<text x="31.1" y="50">0.1uF</text>
<text x="76.8" y="50">0.1uF</text>
<text x="121.2" y="50">0.1uF</text>
<text x="219.8" y="50.2">GPIO14</text>
<text x="219.8" y="52.7">GPIO12</text>
<text x="247.3" y="50.2">TOUT</text>
<text x="248.6" y="52.7">RST</text>
<text x="30.9" y="58.9">C9</text>
<text x="45.5" y="56.8">VDD</text>
<text x="45.5" y="59.3">VOUT</text>
<text x="52.6" y="59.3">VSS</text>
<text x="53.1" y="56.8">DIN</text>
<text x="76.7" y="58.9">C13</text>
<text x="91.2" y="56.8">VDD</text>
<text x="91.2" y="59.3">VOUT</text>
<text x="98.3" y="59.3">VSS</text>
<text x="98.8" y="56.8">DIN</text>
<text x="121.1" y="58.9">C17</text>
<text x="136.9" y="56.8">VDD</text>
<text x="136.9" y="59.3">VOUT</text>
<text x="144" y="59.3">VSS</text>
<text x="144.5" y="56.8">DIN</text>
<text x="207.2" y="58.9">R3</text>
<text x="219.8" y="55.2">GPIO13</text>
<text x="219.8" y="57.8">GPIO15</text>
<text x="235.5" y="55.3">U1</text>
<text x="246.7" y="55.2">GPIO5</text>
<text x="248.2" y="57.8">GND</text>
<text x="31.1" y="62.7">0.1uF</text>
<text x="76.8" y="62.7">0.1uF</text>
<text x="121.2" y="62.7">0.1uF</text>
<text x="191.9" y="60.5">470</text>
<text x="195.5" y="61.5">R2</text>
<text x="207.5" y="61.5">1k</text>
<text x="219.8" y="60.3">GPIO2</text>
<text x="219.8" y="62.9">GPIO0</text>
<text x="219.8" y="65.4">GND</text>
<text x="246.7" y="65.4">GPIO4</text>
<text x="248.4" y="62.9">RXD</text>
<text x="248.6" y="60.3">TXD</text>
<text x="31" y="71.6">C10 np1</text>
<text x="45.5" y="69.5">VDD</text>
<text x="53.1" y="69.5">DIN</text>
<text x="76.7" y="71.6">C14 np2</text>
<text x="91.2" y="69.5">VDD</text>
<text x="98.8" y="69.5">DIN</text>
<text x="121.1" y="71.6">C18</text>
<text x="136.9" y="69.5">VDD</text>
<text x="144.5" y="69.5">DIN</text>
<text x="203.8" y="71.8">GND</text>
<text x="237.2" y="68.9" transform="rotate(-90 237.2 68.9)">GND</text>
<text x="273.1" y="70.2">GND</text>
<text x="31.1" y="75.4">0.1uF</text>
<text x="45.5" y="72">VOUT</text>
<text x="52.6" y="72">VSS</text>
<text x="76.8" y="75.4">0.1uF</text>
<text x="91.2" y="72">VOUT</text>
<text x="98.3" y="72">VSS</text>
<text x="121.2" y="75.4">0.1uF</text>
<text x="136.9" y="72">VOUT</text>
<text x="144" y="72">VSS</text>
<text x="62.8" y="83.5">GND</text>
<text x="108.5" y="83.5">GND</text>
<text x="154.3" y="83.5">GND</text>
<text x="234.6" y="82.5">GND</text>
<text x="155.1" y="95.2">+3.3V</text>
<text x="112.7" y="104.3">+3.3V</text>
<text x="155.2" y="107.6">R14</text>
<text x="158.2" y="105.4" transform="rotate(-90 158.2 105.4)">10k</text>
<text x="219.9" y="102.8">+3.3V</text>
<text x="125.9" y="111.4">P2</text>
<text x="160.1" y="114">Q3</text>
<text x="219.8" y="112.7">C1</text>
<text x="229" y="113.5">C2</text>
<text x="243.6" y="111.4">VIO</text>
<text x="243.6" y="113.9">VDD</text>
<text x="258.3" y="113.9">RXT</text>
<text x="258.5" y="111.4">TXT</text>
<text x="106.9" y="116.5">R10 R11</text>
<text x="109.9" y="114.3" transform="rotate(-90 109.9 114.3)">10k</text>
<text x="113.7" y="114.3" transform="rotate(-90 113.7 114.3)">10k</text>
<text x="130.3" y="119.5" transform="rotate(-90 130.3 119.5)">OLED</text>
<text x="143" y="115.7" transform="rotate(-90 143 115.7)">D1</text>
<text x="148" y="116.3" transform="rotate(-90 148 116.3)">LED</text>
<text x="161" y="116.5">IR phototransistor</text>
<text x="212.7" y="119.1">GND</text>
<text x="222.8" y="117.3">4.7uF</text>
<text x="229.2" y="117.3">0.1uF</text>
<text x="243.6" y="116.5">VREGIN</text>
<text x="258" y="117.7">DCD</text>
<text x="146.2" y="125.2">R9</text>
<text x="188.4" y="122.8">VBUS</text>
<text x="202.2" y="124.4">F1</text>
<text x="243.6" y="122.8">VBUS</text>
<text x="258.1" y="122.8">DSR</text>
<text x="258.2" y="120.3">DTR</text>
<text x="258.3" y="125.3">TXD</text>
<text x="116.2" y="129.2">GND</text>
<text x="146.6" y="127.8">100</text>
<text x="186.1" y="129" transform="rotate(-90 186.1 129)">USB_A</text>
<text x="188.6" y="130" transform="rotate(-90 188.6 130)">shield</text>
<text x="189.4" y="130.4">GND</text>
<text x="191" y="127.9">D+</text>
<text x="243.6" y="127.9">D+</text>
<text x="258.1" y="127.9">RXD</text>
<text x="258.3" y="130.4">RTS</text>
<text x="142.8" y="135.6">GND</text>
<text x="155.5" y="135.6">GND</text>
<text x="196.3" y="133.4" transform="rotate(-90 196.3 133.4)">P1</text>
<text x="243.6" y="133">RSTb</text>
<text x="243.6" y="135.5">WAKEUP</text>
<text x="258.2" y="136.8">CLK</text>
<text x="258.3" y="133">CTS</text>
<text x="243.6" y="139.3">SUSPENDb</text>
<text x="243.6" y="141.9">SUSPEND</text>
<text x="256.5" y="139.3">RS485</text>
<text x="259.3" y="141.9">NC</text>
<text x="22.9" y="149.4">Diode</text>
<text x="91.6" y="149.8">+3.3V</text>
<text x="216.9" y="146.9">GND</text>
<text x="216.9" y="149.5">K1</text>
<text x="222.8" y="149.5">K2</text>
<text x="222.8" y="146.9">K3</text>
<text x="249.6" y="149.1" transform="rotate(-90 249.6 149.1)">GND</text>
<text x="258.4" y="149.1" transform="rotate(-90 258.4 149.1)">GND</text>
<text x="259.3" y="144.4">NC</text>
<text x="24.3" y="154.5">D2</text>
<text x="54.8" y="154.9">+3.3V</text>
<text x="39" y="158.4">AP111733</text>
<text x="89.1" y="159.5">R6</text>
<text x="94.2" y="159.5">R7</text>
<text x="99.2" y="159.5">R8</text>
<text x="14.5" y="163.2" transform="rotate(-90 14.5 163.2)">Batt</text>
<text x="15.4" y="165.9">P3</text>
<text x="29.6" y="166.8">C3</text>
<text x="38.9" y="164.7">VI</text>
<text x="44.9" y="164.7">VO</text>
<text x="57.5" y="166.8">C4</text>
<text x="82.6" y="164.8">SW1</text>
<text x="89.4" y="163.5" transform="rotate(-90 89.4 163.5)">10k</text>
<text x="94.5" y="163.5" transform="rotate(-90 94.5 163.5)">10k</text>
<text x="99.6" y="163.5" transform="rotate(-90 99.6 163.5)">10k</text>
<text x="139" y="165.2" transform="rotate(-90 139 165.2)">R4</text>
<text x="139.4" y="166.1">10k</text>
<text x="149.2" y="165.1">B</text>
<text x="154.7" y="162.2" transform="rotate(-90 154.7 162.2)">C</text>
<text x="157.6" y="164.2">Q1</text>
<text x="157.9" y="166.1">MMBT3904</text>
<text x="227.9" y="162.2">GND</text>
<text x="14.5" y="172.9" transform="rotate(-90 14.5 172.9)">PS</text>
<text x="29.8" y="170.6">4.7uF</text>
<text x="43.8" y="168.4" transform="rotate(-90 43.8 168.4)">GND/ADJ</text>
<text x="44.6" y="171.1">U4</text>
<text x="57.7" y="170.6">4.7uF</text>
<text x="80.2" y="168.9">B1</text>
<text x="154.7" y="169.7" transform="rotate(-90 154.7 169.7)">E</text>
<text x="15.4" y="176">P4</text>
<text x="82.6" y="176.2">SW2</text>
<text x="154.7" y="178.7" transform="rotate(-90 154.7 178.7)">C</text>
<text x="41.2" y="180">GND</text>
<text x="80.2" y="180.3">B2</text>
<text x="82.6" y="185.1">SW3</text>
<text x="139" y="181.7" transform="rotate(-90 139 181.7)">R5</text>
<text x="139.4" y="182.6">10k</text>
<text x="149.2" y="181.6">B</text>
<text x="157.6" y="180.7">Q2</text>
<text x="157.9" y="182.6">MMBT3904</text>
<text x="79.5" y="189.2">RST</text>
<text x="154.7" y="186.3" transform="rotate(-90 154.7 186.3)">E</text>
<text x="71.7" y="194">GND</text>
</g>
<text font-size="1.8" fill="#008400" x="198.3" y="121.4">Fuse_Small</text>
<g font-size="1.8">
<text x="215.9" y="121.9">VBUS</text>
<text x="16.5" y="151.1">VBUS</text>
</g>
</svg>
